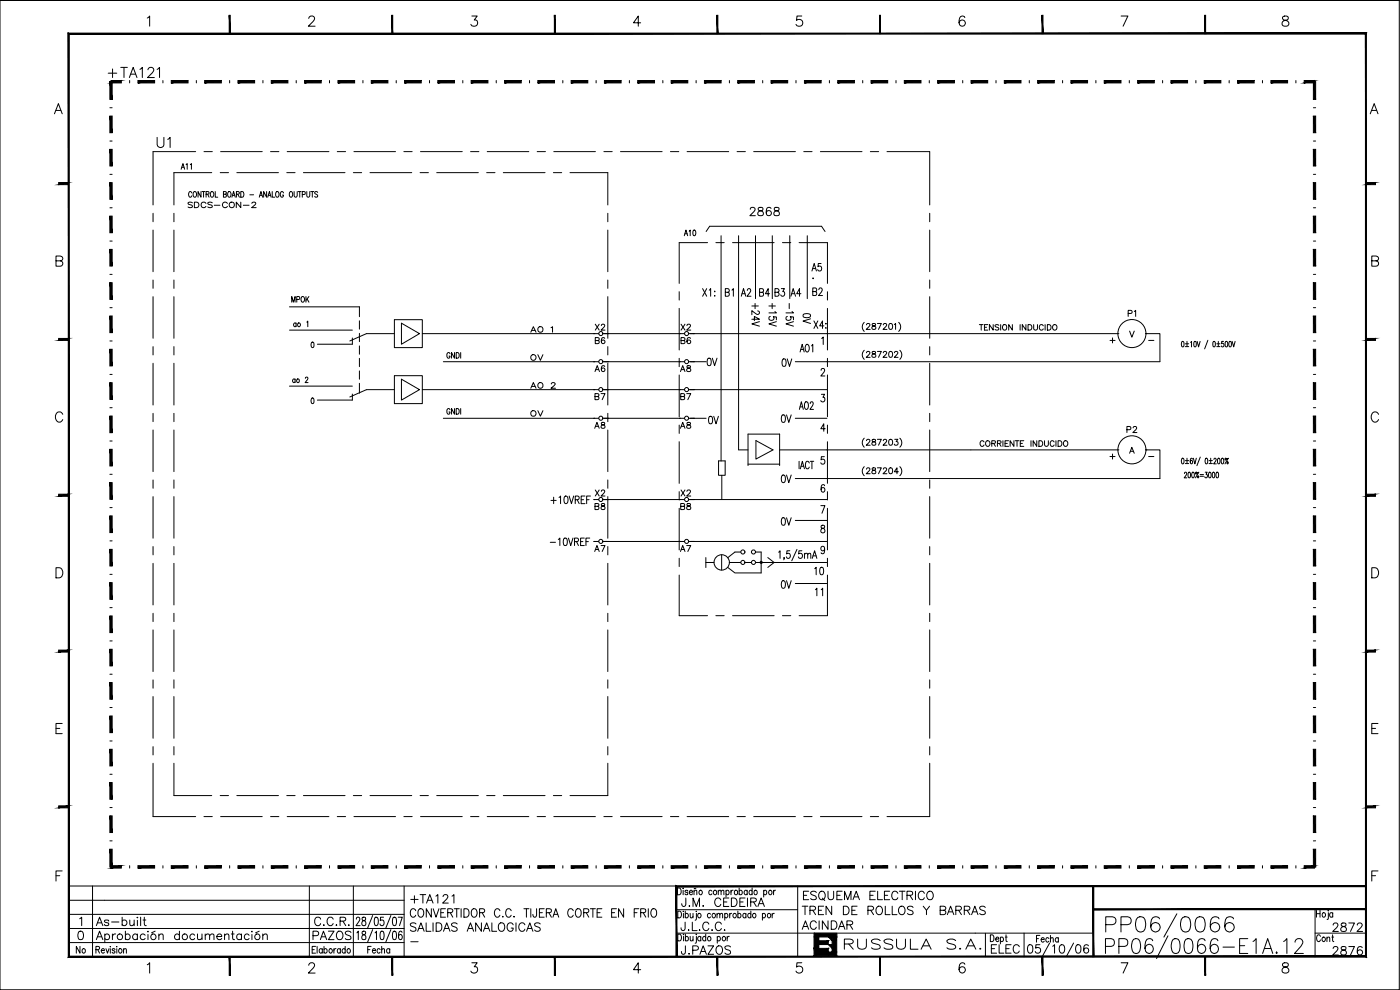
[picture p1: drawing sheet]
<svg xmlns="http://www.w3.org/2000/svg" width="420mm" height="297mm" viewBox="0 0 420 297" stroke-linecap="round" stroke-linejoin="round" font-family="sans-serif">
<!-- layer: 2 -->
<g fill="#000" stroke="#000" stroke-width=".3">
<path d="M248.6 283.4h1.1v1.2zM248.6 281.1h1.1v1.2z"/>
<path d="M33 34.8v5h.7zM33 34.8h.7v5z"/>
<path d="M33 24.5v5.3h.7zM33 24.5h.7v5.3z"/>
<path d="M51.4 24.2v.7l5-.7zM51.4 24.9l5-.7v.7z"/>
<path d="M61.4 24.2v.7l5-.7zM61.4 24.9l5-.7v.7z"/>
<path d="M71.4 24.2v.7l5-.7zM71.4 24.9l5-.7v.7z"/>
<path d="M81.4 24.2v.7l5-.7zM81.4 24.9l5-.7v.7z"/>
<path d="M91.4 24.2v.7l5-.7zM91.4 24.9l5-.7v.7z"/>
<path d="M101.4 24.2v.7l5-.7zM101.4 24.9l5-.7v.7z"/>
<path d="M111.4 24.2v.7l5-.7zM111.4 24.9l5-.7v.7z"/>
<path d="M121.4 24.2v.7l5-.7zM121.4 24.9l5-.7v.7z"/>
<path d="M131.4 24.2v.7l5-.7zM131.4 24.9l5-.7v.7z"/>
<path d="M141.4 24.2v.7l5-.7zM141.4 24.9l5-.7v.7z"/>
<path d="M151.4 24.2v.7l5-.7zM151.4 24.9l5-.7v.7z"/>
<path d="M161.4 24.2v.7l5-.7zM161.4 24.9l5-.7v.7z"/>
<path d="M171.4 24.2v.7l5-.7zM171.4 24.9l5-.7v.7z"/>
<path d="M181.4 24.2v.7l5-.7zM181.4 24.9l5-.7v.7z"/>
<path d="M191.4 24.2v.7l5-.7zM191.4 24.9l5-.7v.7z"/>
<path d="M201.4 24.2v.7l5-.7zM201.4 24.9l5-.7v.7z"/>
<path d="M211.4 24.2v.7l5-.7zM211.4 24.9l5-.7v.7z"/>
<path d="M221.4 24.2v.7l5-.7zM221.4 24.9l5-.7v.7z"/>
<path d="M231.4 24.2v.7l5-.7zM231.4 24.9l5-.7v.7z"/>
<path d="M241.4 24.2v.7l5-.7zM241.4 24.9l5-.7v.7z"/>
<path d="M251.4 24.2v.7l5-.7zM251.4 24.9l5-.7v.7z"/>
<path d="M261.4 24.2v.7l5-.7zM261.4 24.9l5-.7v.7z"/>
<path d="M271.4 24.2v.7l5-.7zM271.4 24.9l5-.7v.7z"/>
<path d="M281.4 24.2v.7l5-.7zM281.4 24.9l5-.7v.7z"/>
<path d="M291.4 24.2v.7l5-.7zM291.4 24.9l5-.7v.7z"/>
<path d="M301.4 24.2v.7l5-.7zM301.4 24.9l5-.7v.7z"/>
<path d="M311.4 24.2v.7l5-.7zM311.4 24.9l5-.7v.7z"/>
<path d="M321.4 24.2v.7l5-.7zM321.4 24.9l5-.7v.7z"/>
<path d="M331.4 24.2v.7l5-.7zM331.4 24.9l5-.7v.7z"/>
<path d="M341.4 24.2v.7l5-.7zM341.4 24.9l5-.7v.7z"/>
<path d="M351.4 24.2v.7l5-.7zM351.4 24.9l5-.7v.7z"/>
<path d="M361.4 24.2v.7l5-.7zM361.4 24.9l5-.7v.7z"/>
<path d="M371.4 24.2v.7l5-.7zM371.4 24.9l5-.7v.7z"/>
<path d="M381.4 24.2v.7l5-.7zM381.4 24.9l5-.7v.7z"/>
<path d="M391.4 24.2v.7l3.1-.7zM391.4 24.9l3.1-.7v.7z"/>
<path d="M394.2 24.5l.6 5.3v-5.3zM394.2 24.5l.6 5.3h-.6z"/>
<path d="M394.2 34.8l.6 5v-5zM394.2 34.8l.6 5h-.6z"/>
<path d="M33 54.8v5h.7zM33 54.8h.7v5z"/>
<path d="M33 44.8v5h.7zM33 44.8h.7v5z"/>
<path d="M394.2 44.8l.6 5v-5zM394.2 44.8l.6 5h-.6z"/>
<path d="M394.2 54.8l.6 5v-5zM394.2 54.8l.6 5h-.6z"/>
<path d="M33 74.8v5h.7zM33 74.8h.7v5z"/>
<path d="M33 64.8v5h.7zM33 64.8h.7v5z"/>
<path d="M394.2 64.8l.6 5v-5zM394.2 64.8l.6 5h-.6z"/>
<path d="M394.2 74.8l.6 5v-5zM394.2 74.8l.6 5h-.6z"/>
<path d="M33 94.8v5h.7zM33 94.8h.7v5z"/>
<path d="M33 84.8v5h.7zM33 84.8h.7v5z"/>
<path d="M394.2 84.8l.6 5v-5zM394.2 84.8l.6 5h-.6z"/>
<path d="M394.2 94.8l.6 5v-5zM394.2 94.8l.6 5h-.6z"/>
<path d="M33 114.8v5h.7zM33 114.8h.7v5z"/>
<path d="M33 104.8v5h.7zM33 104.8h.7v5z"/>
<path d="M394.2 104.8l.6 5v-5zM394.2 104.8l.6 5h-.6z"/>
<path d="M394.2 114.8l.6 5v-5zM394.2 114.8l.6 5h-.6z"/>
<path d="M33 134.8v5h.7zM33 134.8h.7v5z"/>
<path d="M33 124.8v5h.7zM33 124.8h.7v5z"/>
<path d="M394.2 124.8l.6 5v-5zM394.2 124.8l.6 5h-.6z"/>
<path d="M394.2 134.8l.6 5v-5zM394.2 134.8l.6 5h-.6z"/>
<path d="M33 154.8v5h.7zM33 154.8h.7v5z"/>
<path d="M33 144.8v5h.7zM33 144.8h.7v5z"/>
<path d="M394.2 144.8l.6 5v-5zM394.2 144.8l.6 5h-.6z"/>
<path d="M394.2 154.8l.6 5v-5zM394.2 154.8l.6 5h-.6z"/>
<path d="M33 174.8v5h.7zM33 174.8h.7v5z"/>
<path d="M33 164.8v5h.7zM33 164.8h.7v5z"/>
<path d="M394.2 164.8l.6 5v-5zM394.2 164.8l.6 5h-.6z"/>
<path d="M394.2 174.8l.6 5v-5zM394.2 174.8l.6 5h-.6z"/>
<path d="M33 194.8v5h.7zM33 194.8h.7v5z"/>
<path d="M33 184.8v5h.7zM33 184.8h.7v5z"/>
<path d="M394.2 184.8l.6 5v-5zM394.2 184.8l.6 5h-.6z"/>
<path d="M394.2 194.8l.6 5v-5zM394.2 194.8l.6 5h-.6z"/>
<path d="M33 214.8v5h.7zM33 214.8h.7v5z"/>
<path d="M33 204.8v5h.7zM33 204.8h.7v5z"/>
<path d="M394.2 204.8l.6 5v-5zM394.2 204.8l.6 5h-.6z"/>
<path d="M394.2 214.8l.6 5v-5zM394.2 214.8l.6 5h-.6z"/>
<path d="M33 234.8v5h.7zM33 234.8h.7v5z"/>
<path d="M33 224.8v5h.7zM33 224.8h.7v5z"/>
<path d="M394.2 224.8l.6 5v-5zM394.2 224.8l.6 5h-.6z"/>
<path d="M394.2 234.8l.6 5v-5zM394.2 234.8l.6 5h-.6z"/>
<path d="M33 244.8v5h.7zM33 244.8h.7v5z"/>
<path d="M394.2 244.8l.6 5v-5zM394.2 244.8l.6 5h-.6z"/>
<path d="M394.2 254.8l.6 5.3v-5.3zM394.2 254.8l.6 5.3h-.6z"/>
<path d="M33 254.8v5.3h.7zM33 254.8h.7v5.3z"/>
<path d="M33.3 260.5h3.1v-.8zM33.3 259.7h3.1l-3.1 .8z"/>
<path d="M41.4 260.5h5v-.8zM41.4 259.7h5l-5 .8z"/>
<path d="M51.4 260.5h5v-.8zM51.4 259.7h5l-5 .8z"/>
<path d="M61.4 260.5h5v-.8zM61.4 259.7h5l-5 .8z"/>
<path d="M71.4 260.5h5v-.8zM71.4 259.7h5l-5 .8z"/>
<path d="M81.4 260.5h5v-.8zM81.4 259.7h5l-5 .8z"/>
<path d="M91.4 260.5h5v-.8zM91.4 259.7h5l-5 .8z"/>
<path d="M101.4 260.5h5v-.8zM101.4 259.7h5l-5 .8z"/>
<path d="M111.4 260.5h5v-.8zM111.4 259.7h5l-5 .8z"/>
<path d="M121.4 260.5h5v-.8zM121.4 259.7h5l-5 .8z"/>
<path d="M131.4 260.5h5v-.8zM131.4 259.7h5l-5 .8z"/>
<path d="M141.4 260.5h5v-.8zM141.4 259.7h5l-5 .8z"/>
<path d="M151.4 260.5h5v-.8zM151.4 259.7h5l-5 .8z"/>
<path d="M161.4 260.5h5v-.8zM161.4 259.7h5l-5 .8z"/>
<path d="M171.4 260.5h5v-.8zM171.4 259.7h5l-5 .8z"/>
<path d="M181.4 260.5h5v-.8zM181.4 259.7h5l-5 .8z"/>
<path d="M191.4 260.5h5v-.8zM191.4 259.7h5l-5 .8z"/>
<path d="M201.4 260.5h5v-.8zM201.4 259.7h5l-5 .8z"/>
<path d="M211.4 260.5h5v-.8zM211.4 259.7h5l-5 .8z"/>
<path d="M221.4 260.5h5v-.8zM221.4 259.7h5l-5 .8z"/>
<path d="M231.4 260.5h5v-.8zM231.4 259.7h5l-5 .8z"/>
<path d="M241.4 260.5h5v-.8zM241.4 259.7h5l-5 .8z"/>
<path d="M251.4 260.5h5v-.8zM251.4 259.7h5l-5 .8z"/>
<path d="M261.4 260.5h5v-.8zM261.4 259.7h5l-5 .8z"/>
<path d="M271.4 260.5h5v-.8zM271.4 259.7h5l-5 .8z"/>
<path d="M281.4 260.5h5v-.8zM281.4 259.7h5l-5 .8z"/>
<path d="M291.4 260.5h5v-.8zM291.4 259.7h5l-5 .8z"/>
<path d="M301.4 260.5h5v-.8zM301.4 259.7h5l-5 .8z"/>
<path d="M311.4 260.5h5v-.8zM311.4 259.7h5l-5 .8z"/>
<path d="M321.4 260.5h5v-.8zM321.4 259.7h5l-5 .8z"/>
<path d="M331.4 260.5h5v-.8zM331.4 259.7h5l-5 .8z"/>
<path d="M341.4 260.5h5v-.8zM341.4 259.7h5l-5 .8z"/>
<path d="M351.4 260.5h5v-.8zM351.4 259.7h5l-5 .8z"/>
<path d="M361.4 260.5h5v-.8zM361.4 259.7h5l-5 .8z"/>
<path d="M371.4 260.5h5v-.8zM371.4 259.7h5l-5 .8z"/>
<path d="M381.4 260.5h5v-.8zM381.4 259.7h5l-5 .8z"/>
<path d="M391.4 260.5h3.1v-.8zM391.4 259.7h3.1l-3.1 .8z"/>
<path d="M245.7 281.1l-1.4 3.5h1.4zM244.3 281.1h1.4l-1.4 3.5z"/>
<path d="M245.7 282.3v1.1l2.9-1.1zM245.7 283.4l2.9-1.1v1.1z"/>
<path d="M244.3 286.8l4.3-2.2v2.2zM244.3 284.6v2.2l4.3-2.2z"/>
<path d="M249.7 281.1v4.6l1.4-4.6zM251.1 281.1v4.6h-1.4z"/>
<path d="M248.6 285.7l2.5 1.1v-1.1zM248.6 285.7l2.5 1.1h-2.5z"/>
</g>
<g fill="none" stroke="#000" stroke-width=".3">
<path d="M33 32.3h.7M58.9 24.2v.7M68.9 24.2v.7M78.9 24.2v.7M88.9 24.2v.7M98.9 24.2v.7M108.9 24.2v.7M118.9 24.2v.7M128.9 24.2v.7M138.9 24.2v.7M148.9 24.2v.7M158.9 24.2v.7"/>
<path d="M168.9 24.2v.7M178.9 24.2v.7M188.9 24.2v.7M198.9 24.2v.7M208.9 24.2v.7M218.9 24.2v.7M228.9 24.2v.7M238.9 24.2v.7M248.9 24.2v.7M258.9 24.2v.7M268.9 24.2v.7M278.9 24.2v.7"/>
<path d="M288.9 24.2v.7M298.9 24.2v.7M308.9 24.2v.7M318.9 24.2v.7M328.9 24.2v.7M338.9 24.2v.7M348.9 24.2v.7M358.9 24.2v.7M368.9 24.2v.7M378.9 24.2v.7M388.9 24.2v.7M394.2 32.3h.6"/>
<path d="M394.5 24.2v.7M33 42.3h.7M33 52.3h.7M394.2 42.3h.6M394.2 52.3h.6M33 62.3h.7M33 72.3h.7M212.3 72.8h-8.5v12.2M214.8 72.8h2.5M216.4 70.7v67.6M219.8 72.8h12.5M221.7 70.7v64.3"/>
<path d="M226.7 70.7v18.9M231.8 70.7v18.9M234.8 72.8h2.5M237 70.7v18.9M239.8 72.8h8.5v12.2M242.3 70.7v18.9M394.2 62.3h.6M394.2 72.3h.6M33 82.3h.7M33 92.3h.7M203.8 87.5v2.5M203.8 92.5v12.5"/>
<path d="M248.3 92.5v12.5M259.4 96.7a1.83 1.83 0 0 0 0 2.7M260.1 97.5l.3-.4h.5l.2 .3-.3 .6-.8 .8h1.2M261.8 97.1v.5l.8 .3 .2 .3a.59 .59 0 0 1-.5 .7 .59 .59 0 0 1-.6-.7l1.1-.7-.1-.4zM263.3 97.1h1.2l-.8 1.7M265.1 97.5l.3-.4h.4l.3 .3-.2 .6-.9 .8h1.2M267 97.1h.2a.92 .92 0 0 1 .7 .8 .92 .92 0 0 1-.7 .9 1.14 1.14 0 0 1-.2-1.7zM268.4 97.4l.4-.3v1.7M269.7 96.7a1.83 1.83 0 0 1 0 2.7M394.2 82.3h.6M394.2 92.3h.6M33 102.3h.7"/>
<path d="M33 112.3h.7M181.4 108.5h22.5M181.4 116.9h22.5M181.4 100.1h22.5M203.8 112.5v12.5M248.2 100.1h87.3M248.3 107.5v2.5M248.3 112.5v12.5M259.4 105.1a1.83 1.83 0 0 0 0 2.7M260.1 105.9l.3-.5h.3l.4 .4-.3 .6-.8 .8h1.2M261.8 105.5v.5l.8 .3 .2 .3a.59 .59 0 0 1-.5 .6 .59 .59 0 0 1-.6-.6l1.1-.7-.1-.4zM263.3 105.4h1.2l-.8 1.8"/>
<path d="M265.1 105.9l.3-.5h.4l.3 .4-.2 .6-.9 .8h1.2M267 105.5l.2-.1a.92 .92 0 0 1 .7 .9 .92 .92 0 0 1-.7 .9 1.14 1.14 0 0 1-.2-1.7zM268.4 105.9l.4-.5h.3l.4 .4-1.1 1.4h1.1M270 105.1a1.83 1.83 0 0 1 0 2.7M343.9 100.1h4.2v8.4h-99.9M354.7 102.5l.2-.1a.96 .96 0 0 1 0 1.7l-.4-.7zM355.7 103.2h1M355.7 104h1M356.2 102.4v1.5M357.3 102.7l.3-.3v1.7M358.4 102.5l.2-.1a1.01 1.01 0 0 1 0 1.7l-.3-.3zM359.3 102.4l.4 1.7 .5-1.7"/>
<path d="M362.5 102.1l-1 2.6M364.2 102.5l.1-.1a1.01 1.01 0 0 1 0 1.7l-.3-.3zM365.2 103.2h.9M365.2 104h.9M365.6 102.4v1.5M367.2 102.4h-.6v.8a.48 .48 0 0 1 .7 .4 .48 .48 0 0 1-.7 .4v-.2M367.8 102.5l.2-.1a.96 .96 0 0 1 0 1.7l-.3-.3zM368.9 102.5l.2-.1a.96 .96 0 0 1 0 1.7l-.3-.7zM369.8 102.4l.4 1.7 .5-1.7M394.2 102.3h.6M394.2 112.3h.6M33 122.3h.7"/>
<path d="M33 132.3h.7M181.4 125.5h22.5M203.8 132.5v12.5M248.2 135h87.3M248.3 127.5v2.5M248.3 132.5v12.5M259.4 131.5a1.83 1.83 0 0 0 0 2.7M260.1 132.2l.3-.4 .5 .1 .2 .3-.3 .5-.8 .9h1.2M261.8 131.9v.5l.8 .3 .2 .3a.59 .59 0 0 1-.5 .6 .59 .59 0 0 1-.6-.6l1.1-.8-.1-.3zM263.3 131.8h1.2l-.8 1.8M265.1 132.2l.3-.4h.4l.3 .4-.2 .5-.9 .9h1.2M267 131.9l.2-.1a.92 .92 0 0 1 .7 .9 .92 .92 0 0 1-.7 .9 1.14 1.14 0 0 1-.2-1.7z"/>
<path d="M268.5 131.8h1l-.6 .7a.58 .58 0 0 1 .5 .9 .58 .58 0 0 1-1-.1M270 131.5a1.83 1.83 0 0 1 0 2.7M295.3 132.6a.61 .61 0 0 0-.7-.4 .61 .61 0 0 0-.5 .7v.4a.61 .61 0 0 0 .5 .6 .61 .61 0 0 0 .7-.4M296.1 132.3a.79 .79 0 0 1 1 .8 .79 .79 0 0 1-1 .7l-.3-.5zM297.6 133h1l.1-.6-1.1-.2v1.7M298.2 133l.5 .9M299.3 133h1l.1-.6-1.1-.2v1.7M299.9 133l.5 .9M301 132.2v1.7M301.6 133h.7M302.7 132.2h-1.1v1.7h1.1M304.3 132.2v1.7l-1.2-1.7v1.7"/>
<path d="M304.7 132.2h1.1M305.2 132.2v1.7M306.2 133h.6M307.3 132.2h-1.1v1.7h1.1M309.4 132.2v1.7M311.1 132.2v1.7l-1.1-1.7v1.7M311.8 132.2h.6a.91 .91 0 0 1 .6 .9 .91 .91 0 0 1-.6 .8h-.6zM313.5 132.2v1.2l.4 .5 .6-.2 .1-1.5M316.4 132.6a.61 .61 0 0 0-.7-.4 .61 .61 0 0 0-.5 .7v.4a.61 .61 0 0 0 .5 .6 .61 .61 0 0 0 .7-.4M316.9 132.2v1.7M317.5 132.2h.6a.91 .91 0 0 1 .6 .9 .91 .91 0 0 1-.6 .8h-.6zM319.3 132.5l.2-.2a.79 .79 0 0 1 1 .8 .79 .79 0 0 1-1 .7l-.3-.5z"/>
<path d="M343.9 135h4.2v8.6h-99.9M354.7 137.6l.2-.1a.99 .99 0 0 1 0 1.7l-.4-.7zM355.7 138.2h1M355.7 139.1h1M356.2 137.5v1.4M357.9 137.7l-.3-.2a1.08 1.08 0 0 0 0 1.7 .5 .5 0 0 0 .3-.6 .5 .5 0 0 0-.5-.4l-.2 .4M358.1 137.5l.5 1.7 .4-1.7M360.2 137.1l-1 2.6M361.8 137.6l.2-.1a.99 .99 0 0 1 0 1.7l-.3-.7zM362.8 138.2h1.1M362.8 139.1h1.1M363.3 137.5v1.4"/>
<path d="M364.3 137.9l.1-.2a.36 .36 0 0 1 .5-.1 .36 .36 0 0 1 0 .5l-.7 1.1h.8M365.5 137.6l.2-.1a1.05 1.05 0 0 1 0 1.7l-.3-.7zM366.6 137.6l.2-.1a.99 .99 0 0 1 0 1.7l-.3-.7zM367.9 137.5l.1 .3-.3 .2 .1-.5 .4 .2 .4-.2-1 1.7M394.2 122.3h.6M394.2 132.3h.6M33 142.3h.7M33 152.3h.7M181.4 149.9h22.5M203.8 152.5v12.5M248.3 147.5v2.5M248.3 152.5v12.5"/>
<path d="M259.4 140a1.83 1.83 0 0 0 0 2.7M260.1 140.8l.3-.4h.3l.4 .3-.3 .6-.8 .8h1.2M261.8 140.4v.6l.8 .2 .2 .3a.59 .59 0 0 1-.5 .7 .59 .59 0 0 1-.6-.7l1.1-.7-.1-.4zM263.3 140.4h1.2l-.8 1.7M265.1 140.8l.3-.4h.4l.3 .3-.2 .6-.9 .8h1.2M267 140.4h.2a.92 .92 0 0 1 .7 .9 .92 .92 0 0 1-.7 .8 1.14 1.14 0 0 1-.2-1.7zM269.6 141.5h-1.2l.8-1.1v1.7M270 140a1.83 1.83 0 0 1 0 2.7M355.5 142.1v-.3a.36 .36 0 0 1 .5 0 .36 .36 0 0 1 .1 .5l-.7 1.1h.8M356.7 141.8l.2-.1a1.05 1.05 0 0 1 0 1.7l-.4-.8zM357.8 141.8l.2-.1a.99 .99 0 0 1 0 1.7l-.4-.8zM359 141.7l.1 .5h-.2v-.5l.4 .1 .5-.1-1 1.7"/>
<path d="M359.5 142.9h.3l-.2 .5-.2-.2zM360.2 142.4h1M360.2 142.9h1M361.7 141.7h.6l-.4 .6a.49 .49 0 0 1 .5 .7 .49 .49 0 0 1-.8 .2v-.2M362.8 141.8l.2-.1a.99 .99 0 0 1 0 1.7l-.3-.8zM364 141.8l.2-.1a1.05 1.05 0 0 1 0 1.7l-.4-.8zM365.1 141.8l.2-.1a.99 .99 0 0 1 0 1.7l-.4-.8zM394.2 142.3h.6M394.2 152.3h.6M33 162.3h.7M33 172.3h.7M181.4 162.5h22.5"/>
<path d="M203.8 172.5v12.2h8.5M203.8 167.5v2.5M248.3 172.5v12.2h-8.5M394.2 162.3h.6M394.2 172.3h.6M33 182.3h.7M33 192.3h.7M214.8 184.7h2.5M219.8 184.7h12.5M234.8 184.7h2.5M394.2 182.3h.6M394.2 192.3h.6"/>
<path d="M33 202.3h.7M33 212.3h.7M394.2 202.3h.6M394.2 212.3h.6M33 222.3h.7M33 232.3h.7M394.2 222.3h.6M394.2 232.3h.6M33 242.3h.7M33 252.3h.7M33.3 259.7v.8M38.9 259.7v.8"/>
<path d="M48.9 259.7v.8M58.9 259.7v.8M68.9 259.7v.8M78.9 259.7v.8M88.9 259.7v.8M98.9 259.7v.8M108.9 259.7v.8M118.9 259.7v.8M128.9 259.7v.8M138.9 259.7v.8M148.9 259.7v.8M158.9 259.7v.8"/>
<path d="M168.9 259.7v.8M178.9 259.7v.8M188.9 259.7v.8M198.9 259.7v.8M208.9 259.7v.8M218.9 259.7v.8M228.9 259.7v.8M238.9 259.7v.8M248.9 259.7v.8M258.9 259.7v.8M268.9 259.7v.8M278.9 259.7v.8"/>
<path d="M288.9 259.7v.8M298.9 259.7v.8M308.9 259.7v.8M318.9 259.7v.8M328.9 259.7v.8M338.9 259.7v.8M348.9 259.7v.8M358.9 259.7v.8M368.9 259.7v.8M378.9 259.7v.8M388.9 259.7v.8M394.2 242.3h.6"/>
<path d="M394.2 252.3h.6M394.2 260.1h.6M245.7 281.1v1.2M245.7 283.4v1.2"/>
<circle cx="339.7" cy="100.1" r="4.2"/>
<circle cx="339.7" cy="135" r="4.2"/>
<circle cx="368.4" cy="138.9" r=".27"/>
</g>
<!-- layer: 25PK -->
<g fill="none" stroke="#000" stroke-width=".3">
<path d="M58.7 45.5h-12.8v16M61.2 45.5h2.5M63.5 51.8h-11.3v9.7M66.1 51.8h2.5M66.2 45.5h12.5M71.1 51.8h12.5M81.2 45.5h2.5M86.1 51.8h2.5M86.2 45.5h12.5M91.1 51.8h12.4M101.2 45.5h2.5M106 51.8h2.5"/>
<path d="M106.2 45.5h12.5M111 51.8h12.6M121.2 45.5h2.5M126.1 51.8h2.5M126.2 45.5h12.5M131.1 51.8h12.5M141.2 45.5h2.5M146 51.8h2.5M146.2 45.5h12.5M151 51.8h12.6M161.2 45.5h2.5M166.1 51.8h2.5"/>
<path d="M166.2 45.5h12.5M171.1 51.8h11.3v9.7M181.2 45.5h2.5M186.2 45.5h12.5M201.2 45.5h2.5M206.2 45.5h12.5M221.2 45.5h2.5M226.2 45.5h12.5M241.2 45.5h2.5M246.2 45.5h12.5M261.2 45.5h2.5M266.2 45.5h12.8v16"/>
<path d="M45.9 64v2.5M45.9 69v12.5M52.2 64v2.5M52.2 69v12.5M182.4 64v2.5M182.4 69v12.5M279 64v2.5M279 69v12.5M45.9 84v2.5M45.9 89v12.5M52.2 84v2.5M52.2 89v12.5"/>
<path d="M182.4 84v2.5M182.4 89v12.5M279 84v2.5M279 89v12.5M45.9 104v2.5M45.9 109v12.5M52.2 104v2.5M52.2 109v12.5M182.4 104v2.5M182.4 109v12.5M279 104v2.5M279 109v12.5"/>
<path d="M45.9 124v2.5M45.9 129v12.5M52.2 124v2.5M52.2 129v12.5M182.4 124v2.5M182.4 129v12.5M279 124v2.5M279 129v12.5M45.9 144v2.5M45.9 149v12.5M52.2 144v2.5M52.2 149v12.5"/>
<path d="M182.4 144v2.5M182.4 149v12.5M279 144v2.5M279 149v12.5M45.9 164v2.5M45.9 169v12.5M52.2 164v2.5M52.2 169v12.5M182.4 169v12.5M279 164v2.5M279 169v12.5M45.9 184v2.5"/>
<path d="M45.9 189v12.5M52.2 184v2.5M52.2 189v12.5M182.4 184v2.5M182.4 189v12.5M279 184v2.5M279 189v12.5M45.9 204v2.5M45.9 209v12.5M52.2 204v2.5M52.2 209v12.5M182.4 204v2.5"/>
<path d="M182.4 209v12.5M279 204v2.5M279 209v12.5M45.9 229v16h12.8M45.9 224v2.5M52.2 224v2.5M52.2 229v9.7h11.3M66.1 238.7h2.5M71.1 238.7h12.5M86.1 238.7h2.5M91.1 238.7h12.4M106 238.7h2.5"/>
<path d="M111 238.7h12.6M126.1 238.7h2.5M131.1 238.7h12.5M146 238.7h2.5M151 238.7h12.6M166.1 238.7h2.5M182.4 224v2.5M182.4 229v9.7h-11.3M279 229v16h-12.8M279 224v2.5M61.2 245h2.5M66.2 245h12.5"/>
<path d="M81.2 245h2.5M86.2 245h12.5M101.2 245h2.5M106.2 245h12.5M121.2 245h2.5M126.2 245h12.5M141.2 245h2.5M146.2 245h12.5M161.2 245h2.5M166.2 245h12.5M181.2 245h2.5M186.2 245h12.5"/>
<path d="M201.2 245h2.5M206.2 245h12.5M221.2 245h2.5M226.2 245h12.5M241.2 245h2.5M246.2 245h12.5M261.2 245h2.5"/>
</g>
<!-- layer: 25 -->
<g fill="none" stroke="#000" stroke-width=".3">
<path d="M57.6 57.9a.5 .5 0 0 0-.6-.4 .5 .5 0 0 0-.4 .6v.4a.5 .5 0 0 0 .4 .7 .5 .5 0 0 0 .6-.5M58.2 57.6l.1-.1a.87 .87 0 0 1 .7 .8 .87 .87 0 0 1-.7 .9 1.13 1.13 0 0 1-.1-1.6zM60.3 57.5v1.7l-.9-1.7v1.7M60.6 57.5h1M61.1 57.5v1.7M61.8 58.3l.8-.1 .1-.6-.9-.1v1.7M63.4 57.6l.1-.1a.81 .81 0 0 1 .7 .8 .81 .81 0 0 1-.8 .8l-.3-.6zM64.6 57.5v1.7h.8M67.1 58.3l.7-.1v-.6l-.7-.1v1.7l.7-.1 .1-.5-.3-.3M68.6 57.6l.1-.1a.87 .87 0 0 1 .7 .8 .87 .87 0 0 1-.7 .9 1.13 1.13 0 0 1-.1-1.6zM69.6 59.2l.5-1.7 .5 1.7M71 58.3l.7-.1v-.6l-.7-.1v1.7"/>
<path d="M72.3 57.5a.85 .85 0 0 1 .9 .8 .85 .85 0 0 1-.9 .9zM77.8 59.2l.5-1.7 .5 1.7M80 57.5v1.7l-.9-1.7v1.7M80.3 59.2l.6-1.7 .5 1.7M80.6 58.6h.6M81.7 57.5v1.7h.8M83 57.6l.1-.1a.87 .87 0 0 1 .7 .8 .87 .87 0 0 1-.7 .9 1.13 1.13 0 0 1-.1-1.6zM85.1 57.9a.5 .5 0 0 0-.6-.4 .5 .5 0 0 0-.4 .6v.4a.51 .51 0 0 0 .5 .7 .51 .51 0 0 0 .5-.7h-.3M87.1 57.6l.1-.1a.87 .87 0 0 1 .7 .8 .87 .87 0 0 1-.7 .9 1.13 1.13 0 0 1-.1-1.6zM88.3 57.5v1.2l.4 .5 .5-.5v-1.2M89.5 57.5h.9M90 57.5v1.7"/>
<path d="M90.7 58.4l.8-.1 .1-.7-.9-.1v1.7M92.1 57.5v1.4l.4 .3 .5-.5v-1.2M93.3 57.5h.9M93.7 57.5v1.7M95.3 57.7l-.3-.2-.4 .1-.1 .4 .7 .4 .1 .5-.3 .3-.6-.3M211.9 69.5l1.1-1.6h33.5l1.1 1.6M88.9 97.1l-.2-.1a.51 .51 0 0 0-.6 .5 .51 .51 0 0 0 .6 .4l.2-.1M88.9 96.9v1.1M92.1 96.6l.3-.3v1.7M247.3 97.8h-1.3l.8-1.5v2.2M247.9 97v.3zM247.9 98.3v.2z"/>
<path d="M93.6 102.7l.1-.1a.92 .92 0 0 1 .5 .9 .92 .92 0 0 1-.5 .8l-.4-.7zM93.6 119.5l.1-.1a.95 .95 0 0 1 0 1.7l-.4-.7zM135 106.2a.48 .48 0 0 0-.6-.4 .48 .48 0 0 0-.3 .6v.4a.49 .49 0 0 0 .5 .7 .49 .49 0 0 0 .4-.7h-.3M136.4 105.8v1.7l-.9-1.7v1.7M136.9 105.8a.85 .85 0 0 1 .9 .8 .85 .85 0 0 1-.9 .9zM138.3 105.8v1.7M207.2 116.9h41M207.2 108.5h4.7M207.2 100.1h41M238.7 108.5h9.5M240.1 105.6l.6-2.3 .6 2.3M240.4 104.8h.7"/>
<path d="M241.9 103.4l.2-.1a1.22 1.22 0 0 1 .8 1.2 1.22 1.22 0 0 1-.8 1.1 1.63 1.63 0 0 1-.2-2.2zM243.5 103.8l.4-.5v2.3M246.4 111.1l.4-.5h.5l.2 .4-.3 .7-.9 1.1h1.3M246.5 118.3h1l-.5 .9a.67 .67 0 0 1 .5 1 .67 .67 0 0 1-1.2 0M246.6 101.5l.5-.4v2.3M135 123a.48 .48 0 0 0-.6-.4 .48 .48 0 0 0-.3 .6v.4a.5 .5 0 0 0 .5 .7 .5 .5 0 0 0 .4-.7h-.3M136.4 122.6v1.7l-.9-1.7v1.7M136.9 122.6a.85 .85 0 0 1 .9 .8 .85 .85 0 0 1-.9 .9zM138.3 122.6v1.7M207.2 125.5h4.7M215.6 138.3h2v4.3h-2zM221.7 135h2.8"/>
<path d="M224.5 139.7v-9.5h9.5v9.5M224.5 139.3h9.5M226.9 132.2l5.1 2.8-5.1 2.7zM234 135h14.2M238.7 125.5h9.5M239.8 138.4v2.3M240.4 139.9h.8M242.9 138.9l-.4-.5a1.27 1.27 0 0 0-.5 2.2l.5 .1 .4-.5M243.2 138.4h1M243.7 138.4v2.3M247.4 137h-.9l-.1 1a.68 .68 0 0 1 1 0 .68 .68 0 0 1-.1 1 .68 .68 0 0 1-1-.2M247.6 128.6h-1.3l.9-1.4v2.2"/>
<path d="M165.4 150.1h1.5M166.2 149.2v1.9M167.8 149.3l.4-.5v2.3M169.5 149l.3-.2a1.26 1.26 0 0 1 .7 1.2 1.26 1.26 0 0 1-.7 1.1 1.7 1.7 0 0 1-.3-2.1zM170.8 148.8l.7 2.3 .7-2.3M172.6 149.9l1.1-.1v-.8l-1.1-.2v2.3M173.2 149.9l.6 1.2M174.4 149.9h.7M175.6 148.8h-1.2v2.3h1.2M207.2 149.9h41M216.6 142.6v7.3M238.7 156.2h9.5"/>
<path d="M238.7 143.6h9.5M240.2 140.7l.6-2.3 .6 2.3M246.3 151.7h1.3l-.9 2.3M246.5 157.7v.7a.84 .84 0 0 1 1 .5 .84 .84 0 0 1-.4 1 .74 .74 0 0 1-.8-.8 .74 .74 0 0 1 .9-.7l.3-.5a.6 .6 0 0 0-1-.2zM247.5 145.7l-.5-.3a1.33 1.33 0 0 0 .1 2.3 .64 .64 0 0 0 .6-.6 .64 .64 0 0 0-.6-.7 .64 .64 0 0 0-.7 .5M207.2 162.5h41M211.8 168.8h2.5M211.8 167.3v3M216.6 166.5v4.6M218.9 168.8h3.4M222.3 165.6h-1.7l-2.2 1.8M223.6 168.8h1.9"/>
<path d="M226.7 165.6h1.7v6.3h-7.8l-2.2-1.7M226.7 168.8h21.5M230.4 167.3l1.9 1.5-1.9 1.5M233.7 165.7l.4-.4v2.2M235.4 167.4h-.2h.2l-.2 .6M237 165.3h-.8l-.1 .9a.68 .68 0 0 1 .9 .1 .68 .68 0 0 1 0 .9 .68 .68 0 0 1-.9 .1l-.1-.2M238.7 175.1h9.5M239.2 164.8l-1.6 3.5M240.7 165.3h-.9l-.1 .9a.7 .7 0 0 1 1 .1 .7 .7 0 0 1 0 .9 .7 .7 0 0 1-1 .1l-.1-.2M241.4 166.4l.5-.4 .4 .1 .1 1.4M241.4 166v1.5M242.4 166.4l.4-.4 .4 .1 .1 1.4"/>
<path d="M243.8 167.5l.7-2.2 .7 2.2M244 166.8h.9M247.5 164.7a.59 .59 0 0 1-.7 .6 .59 .59 0 0 1-.5-.8l.3-.5 .3-.1a1.34 1.34 0 0 1 .1 2.2l-.6-.3"/>
<circle cx="89.7" cy="97.4" r=".52"/>
<circle cx="216.6" cy="168.7" r="2.31"/>
<circle cx="222.9" cy="168.7" r=".61"/>
<circle cx="222.9" cy="165.6" r=".61"/>
<circle cx="226.1" cy="165.6" r=".61"/>
<circle cx="226.1" cy="168.7" r=".61"/>
</g>
<!-- layer: 35 -->
<g fill="none" stroke="#000" stroke-width=".3">
<path d="M86.9 99h18.8M86.9 92.1h21M118.4 95.9h8.3v8.4h-8.3zM120.5 97l5.4 3.1-5.4 3.2zM86.9 115.9h18.8M105.7 118.2v1.8h-10.5M105.7 101.4v1.9h-10.5M118.4 112.7h8.3v8.4h-8.3zM118.4 100.1h-8.4l-5 2.2M118.4 116.9h-8.4l-5 2.2M120.5 113.8l5.4 3.1-5.4 3.1zM126.7 100.1h51.5"/>
<path d="M126.7 116.9h51.5M133.1 108.5h45.1M133.1 125.5h45.1"/>
<circle cx="228.5" cy="168.7" r=".32"/>
</g>
<!-- layer: 25KT -->
<path d="M107.9 92.1v2.9M107.9 96.3v2.4M107.9 100v2.5M107.9 103.8v2.5M107.9 107.5v2.5M107.9 111.3v2.5M107.9 115v3" fill="none" stroke="#000" stroke-width=".3"/>
<!-- layer: 1 -->
<g fill="none" stroke="#000" stroke-width=".3">
<path d="M44.2 5.4l.7-.6v3.1M92.7 5.5l.6-.7h.6l.4 .3a.99 .99 0 0 1-.3 1.3l-1.5 1.5h2.1M141.6 4.8h1.6l-.9 1.2a.96 .96 0 0 1 1.1 1.1 .96 .96 0 0 1-1.3 .8l-.5-.2-.3-.4M192.3 6.8h-2.2l1.5-2v3.1M240.6 4.8h-1.4l-.1 1.3a1.08 1.08 0 0 1 1.6 0 1.08 1.08 0 0 1-.3 1.6 1.08 1.08 0 0 1-1.5-.4M289.6 5.3a.81 .81 0 0 0-1.3-.3 1.77 1.77 0 0 0 .4 2.9 .94 .94 0 0 0 1-.9 .94 .94 0 0 0-.9-1 .94 .94 0 0 0-1 .8M336.5 4.8h2l-1.4 3.1M385.1 5a.61 .61 0 0 0 .2 1 1.1 1.1 0 0 1 1.3 .4 1.1 1.1 0 0 1-.1 1.3 1.27 1.27 0 0 1-1.7-.4 1.15 1.15 0 0 1 1.4-1.3 .64 .64 0 0 0 .3-1l-.4-.2zM16.3 34.1l1.2-3 1.2 3M16.8 33.1h1.4M411.2 34.1l1.2-3 1.2 3M411.7 33.1h1.4"/>
<path d="M16.8 78.3l1.7-.2a.68 .68 0 0 0 0-1.1l-1.7-.2v3.1h1.3a.81 .81 0 0 0 .8-.8 .81 .81 0 0 0-.8-.8M411.7 78.3l1.7-.2a.68 .68 0 0 0 0-1.1l-1.7-.2v3.1h1.3a.8 .8 0 0 0 .7-.5 .8 .8 0 0 0-.1-.8l-.6-.3M18.8 124.3a1.14 1.14 0 0 0-1.2-.7 1.14 1.14 0 0 0-1 1.1v.8a1.13 1.13 0 0 0 .9 1.2 1.13 1.13 0 0 0 1.3-.8M413.7 124.3a1.14 1.14 0 0 0-1.3-.7 1.14 1.14 0 0 0-.9 1.1v.8a1.13 1.13 0 0 0 .9 1.2 1.13 1.13 0 0 0 1.3-.8M16.8 170.3h1a1.62 1.62 0 0 1 1.1 1.6 1.62 1.62 0 0 1-1.1 1.5h-1zM411.7 170.3h1a1.62 1.62 0 0 1 1.1 1.6 1.62 1.62 0 0 1-1.1 1.5h-1zM16.8 218.6h1.1M18.7 217.1h-1.9v3h1.9M411.7 218.6h1.1M413.6 217.1h-1.9v3h1.9M16.8 262.7h1.1M18.7 261.3h-1.9v3.1"/>
<path d="M20.7 270.1h100.6M20.7 274.3h100.6M20.7 278.6h100.6M20.8 265.8h182.2M27.8 265.8v21.2M92.8 265.8v21.2M106 265.8v21.2M121.3 265.8v21.2M203 273h36.4M203 280h125.1M203.3 266.4a1.02 1.02 0 0 1 1.2 1 1.02 1.02 0 0 1-1.2 1.1zM203.4 273.4a1.02 1.02 0 0 1 1.1 1 1.02 1.02 0 0 1-1.1 1z"/>
<path d="M205 266.4v.2zM205.1 274.1v1.3M205.7 274.3l.1-.2a.6 .6 0 0 1 .8 .6 .6 .6 0 0 1-.8 .6l-.1-.2M205.7 273.4v2M207.1 274.1l.1 1.2 .4 .1 .4-.4M208 274.1v1.3M209 274.1v1.6l-.4 .4M213.2 274.3l-.1-.2a.61 .61 0 0 0-.8 .6 .61 .61 0 0 0 .8 .6l.1-.2M215.2 274.4l.4-.3h.3l.1 1.3M215.2 274.1v1.3M216 274.4l.4-.3h.4l.1 1.3M217.5 274.3l.2-.2a.6 .6 0 0 1 .7 .6 .6 .6 0 0 1-.7 .6l-.2-.2"/>
<path d="M217.5 274.1v2M219 274.1v1.3M221.4 274.3l.2-.2a.6 .6 0 0 1 .8 .6 .6 .6 0 0 1-.8 .6l-.2-.2M221.4 273.4v2M221.8 266.4v2.1M223.9 274.3l-.2-.2a.6 .6 0 0 0-.8 .6 .6 .6 0 0 0 .8 .6l.2-.2M223.9 274.1v1.3M225.3 274.3l-.1-.2a.6 .6 0 0 0-.8 .6 .6 .6 0 0 0 .8 .6l.1-.2M225.3 273.4v2M225.7 266.4v2.1M228.8 274.3l.2-.2a.6 .6 0 0 1 .8 .6 .6 .6 0 0 1-.8 .6l-.2-.2M228.8 274.1v2"/>
<path d="M231.7 274.1v1.3M232.7 267.1l-.3 .1-.2 .5M239.4 265.9v21.1M307.3 280v7M394.7 280h15.3M394.7 272.7v14.3M395.1 273.2v2M395.1 274.1h1.1M396.2 273.2v2M398.7 273.2v.1zM411.7 262.7h1.1M413.6 261.3h-1.9v3.1"/>
<path d="M20.7 282.8h100.6M28.8 284.9l.9-.1 .1-.7-1-.1v2M29.3 284.9l.6 1.1M30.4 285.2h.9l-.1-.4a.59 .59 0 0 0-.8 .5 .59 .59 0 0 0 .8 .6l.1-.2M31.8 284.6l.5 1.4 .4-1.4M33.1 284v.1zM33.1 284.6v1.4M34.5 284.9l-.3-.3-.5 .1v.4l.7 .3 .1 .3-.3 .3-.5-.3M35.1 284v.1zM35.1 284.6v1.4M37.1 285l.4-.4 .3 .1 .1 1.3M37.1 284.6v1.4"/>
<path d="M44.2 289.5l.7-.6v3.1M92.7 289.6l.1-.4 .5-.3h.6l.4 .3a.99 .99 0 0 1-.3 1.3l-1.5 1.5h2.1M94.7 284h-1v2h1M95.2 284v2M96.7 284.9a.63 .63 0 0 0-1 .3 .63 .63 0 0 0 .7 .8l.3-.3M96.7 284.6v1.4M97.2 284.9a.63 .63 0 0 1 1.1 .3 .63 .63 0 0 1-.7 .8l-.4-.3M97.2 284v2M100.2 284.6v1.4M102.2 284.9a.58 .58 0 0 0-.9-.1 .58 .58 0 0 0 0 .9l.3 .3 .6-.3M102.2 284.6v1.4M103.6 284.9a.57 .57 0 0 0-.9-.1 .57 .57 0 0 0 0 .9l.4 .3 .5-.3"/>
<path d="M103.6 284v2M110.4 284.9h.6M111.4 284h-1v2M111.8 285.2h.9a.48 .48 0 0 0-.5-.6 .48 .48 0 0 0-.4 .6l.3 .8 .6-.3M114.1 284.9a.58 .58 0 0 0-.9-.1 .58 .58 0 0 0 0 .9l.3 .3 .6-.3M114.6 285l.3-.4 .4 .1 .1 1.3M114.6 284v2M117 284.9a.63 .63 0 0 0-1.1 .3 .63 .63 0 0 0 .7 .8l.4-.3M117 284.6v1.4M141.6 288.9h1.6l-.9 1.2a.98 .98 0 0 1 1.1 1.1 .98 .98 0 0 1-1.3 .8l-.5-.2-.3-.4M192.3 290.9h-2.2l1.5-2v3.1M203.4 280.3a1.02 1.02 0 0 1 1.1 1 1.02 1.02 0 0 1-1.1 1z"/>
<path d="M205.1 280.3v.2zM205.7 280.3v2M209 280.3v.2zM211.8 280.3v2M240.6 288.9h-1.4l-.1 1.3a1.08 1.08 0 0 1 1.6 0 1.08 1.08 0 0 1-.3 1.6 1.08 1.08 0 0 1-1.5-.4M289.6 289.3a.81 .81 0 0 0-1.3-.3 1.74 1.74 0 0 0 .5 3 .95 .95 0 0 0 .9-1 .95 .95 0 0 0-.9-.9 .95 .95 0 0 0-1 .8M297.2 280.5a1.09 1.09 0 0 1 1.1 .7 1.09 1.09 0 0 1-.3 1.2l-.8 .1zM301.9 280.5v1.6l.4 .4M311.1 281.6h.6M312.1 280.7h-1v2M312.5 281.9h.9a.47 .47 0 0 0-.5-.6 .47 .47 0 0 0-.4 .6l.3 .8 .6-.3M314.8 281.6a.58 .58 0 0 0-.9-.1 .58 .58 0 0 0 0 .9l.3 .3 .6-.3"/>
<path d="M315.3 281.7l.3-.4 .4 .1 .1 1.3M315.3 280.7v2M317.6 281.6a.57 .57 0 0 0-.8-.1 .57 .57 0 0 0 0 .9l.3 .3 .5-.3M317.6 281.3v1.4M336.5 288.9h2l-1.4 3.1M385.1 289a.6 .6 0 0 0 .2 1.1 1.1 1.1 0 0 1 1.2 .4 1.1 1.1 0 0 1 0 1.3 1.18 1.18 0 0 1-1.7-.4 1.18 1.18 0 0 1 1.4-1.3 .63 .63 0 0 0 .3-1.1l-.4-.1z"/>
<circle cx="209.9" cy="274.7" r=".62"/>
<circle cx="214.2" cy="274.7" r=".62"/>
<circle cx="220.5" cy="274.7" r=".62"/>
<circle cx="226.4" cy="274.7" r=".62"/>
<circle cx="230.8" cy="274.7" r=".62"/>
<circle cx="36.1" cy="285.2" r=".62"/>
<circle cx="99.2" cy="285.2" r=".62"/>
<circle cx="104.6" cy="285.2" r=".62"/>
</g>
<g fill="#000" stroke="#000" stroke-width=".3">
<path d="M68.8 4.6v5.5h.3zM68.8 4.6h.3v5.5z"/>
<path d="M117.6 4.6v5.5h.3zM117.6 4.6h.3v5.5z"/>
<path d="M166.4 4.6v5.5h.3zM166.4 4.6h.3v5.5z"/>
<path d="M215.1 4.6v5.5h.3zM215.1 4.6h.3v5.5z"/>
<path d="M263.9 4.6v5.5h.3zM263.9 4.6h.3v5.5z"/>
<path d="M312.7 4.6v5.5h.3zM312.7 4.6h.3v5.5z"/>
<path d="M361.5 4.6v5.5h.3zM361.5 4.6h.3v5.5z"/>
<path d="M17.6 54.8v.6l2.9-.6zM17.6 55.4l2.9-.6v.6z"/>
<path d="M410 54.8v.6l2.8-.6zM410 55.4l2.8-.6v.6z"/>
<path d="M17.6 101.5v.6l2.9-.6zM17.6 102.1l2.9-.6v.6z"/>
<path d="M410 101.5v.6l2.8-.6zM410 102.1l2.8-.6v.6z"/>
<path d="M17.6 148.3v.6l2.9-.6zM17.6 148.9l2.9-.6v.6z"/>
<path d="M410 148.3v.6l2.8-.6zM410 148.9l2.8-.6v.6z"/>
<path d="M17.6 195.1v.6l2.9-.6zM17.6 195.7l2.9-.6v.6z"/>
<path d="M410 195.1v.6l2.8-.6zM410 195.7l2.8-.6v.6z"/>
<path d="M17.6 241.8v.6l2.9-.6zM17.6 242.4l2.9-.6v.6z"/>
<path d="M410 241.8v.6l2.8-.6zM410 242.4l2.8-.6v.6z"/>
<path d="M328.1 272.7v.3l81.9-.3zM328.1 273l81.9-.3v.3z"/>
<path d="M328 265.9l.3 21.1v-21.1zM328 265.9l.3 21.1h-.3z"/>
<path d="M203.2 266.1h206.8v-.3zM202.9 265.8h207.1l-206.8 .3zM202.9 265.8l.3 21.2v-20.9zM202.9 265.8l.3 21.2h-.3z"/>
<path d="M20.5 9.9v277.3l.3-.3zM20.5 9.9l.3 .3v276.7zM20.5 9.9l.3 .3 389.3-.3zM20.8 10.2l389.3-.3-.3 .3zM410.1 9.9l-.3 .3 .3 277zM409.8 10.2l.3 277-.3-.3zM20.5 287.2h389.6l-.3-.3zM20.5 287.2l.3-.3h389z"/>
<path d="M68.8 287.1v5.5h.3zM68.8 287.1h.3v5.5z"/>
<path d="M117.6 287.1v5.5h.3zM117.6 287.1h.3v5.5z"/>
<path d="M166.4 287.1v5.5h.3zM166.4 287.1h.3v5.5z"/>
<path d="M215.1 287.1v5.5h.3zM215.1 287.1h.3v5.5z"/>
<path d="M263.9 287.1v5.5h.3zM263.9 287.1h.3v5.5z"/>
<path d="M312.7 287.1v5.5h.3zM312.7 287.1h.3v5.5z"/>
<path d="M361.5 287.1v5.5h.3zM361.5 287.1h.3v5.5z"/>
</g>
<!-- layer: 10 -->
<g fill="none" stroke="#000" stroke-width=".3">
<path d="M23.7 279.5a.82 .82 0 0 1 1.2 .4 1.21 1.21 0 0 1 .1 1.4 1.21 1.21 0 0 1-1.3 .5 2.13 2.13 0 0 1 0-2.3zM23.9 275.7l.6-.5v2.5M37.6 279.4v2.5M53.8 279.4v2.5M69.8 279.4v2.1l.1 .3 .5 .1M75.6 279.4v.2zM77.8 279.4l-1.1 .5M106.9 275.8l.1-.4a.57 .57 0 0 1 .8-.1 .57 .57 0 0 1 .1 .8l-1.1 1.6h1.3M108.8 275.3v.7a.86 .86 0 0 1 1 .7 .86 .86 0 0 1-.7 1 .91 .91 0 0 1-.5-1.1 .91 .91 0 0 1 1-.6 .54 .54 0 0 0-.2-.8zM108.8 279.5v.7a.94 .94 0 0 1 .9 .6 .94 .94 0 0 1-.3 1.1 .79 .79 0 0 1-.9-.8 .79 .79 0 0 1 1-.7l.2-.4-.1-.5zM111.8 274.7l-1.5 3.9M111.8 278.9l-1.5 3.9"/>
<path d="M112.6 275.3l.4-.1a1.71 1.71 0 0 1 0 2.5h-.2a2.13 2.13 0 0 1-.2-2.4zM112.6 279.9l.4-.5v2.5M114.3 279.5l.5-.1a1.82 1.82 0 0 1 0 2.5h-.2a1.47 1.47 0 0 1-.5-2zM115.1 275.2h-.9l-.1 1.1 .1-.2a.79 .79 0 0 1 1.1 .8 .79 .79 0 0 1-1.1 .7l-.2-.4M117.3 274.7l-1.6 3.9M117.3 278.9l-1.6 3.9M118 275.3l.4-.1a1.47 1.47 0 0 1 .5 2l-.2 .4-.4 .1a2.13 2.13 0 0 1-.3-2.4zM118 279.5l.4-.1a2.05 2.05 0 0 1 .3 2.4l-.4 .1a2.05 2.05 0 0 1-.3-2.4zM119.5 275.2h1.2l-.8 2.5M120.6 279.8v-.3l-.5-.1a1.55 1.55 0 0 0 .1 2.5 .74 .74 0 0 0 .5-.9 .74 .74 0 0 0-.8-.5l-.3 .6M124.8 273.2a.83 .83 0 0 0-1-.5 .83 .83 0 0 0-.7 .9v.6a.83 .83 0 0 0 .7 1 .83 .83 0 0 0 1-.6M125.6 273l.3-.2a.89 .89 0 0 1 1.3 .8v.6a.88 .88 0 0 1-.9 1 .88 .88 0 0 1-.9-1z"/>
<path d="M129.5 272.7v2.5l-1.6-2.5v2.5M130 272.7l.9 2.5 .8-2.5M133.7 272.7h-1.4v2.5M134.4 273.8l1.4-.2v-.7l-1.4-.2v2.5M137.1 272.7v2.5M138.4 272.7v2.5M139.2 272.7a1.3 1.3 0 0 1 1.6 1.2 1.3 1.3 0 0 1-1.6 1.3zM141.6 273a.85 .85 0 0 1 1.1-.3 .85 .85 0 0 1 .5 .9v.6a.88 .88 0 0 1-.9 1 .88 .88 0 0 1-.9-1zM143.9 273.8l1.3-.1 .3-.3-.2-.5-1.4-.2v2.5M150 273.2a.85 .85 0 0 0-1-.5 .85 .85 0 0 0-.6 .9v.6a.85 .85 0 0 0 .6 1 .85 .85 0 0 0 1-.6M153.4 273.2a.85 .85 0 0 0-1-.5 .85 .85 0 0 0-.6 .9v.6a.85 .85 0 0 0 .6 1 .85 .85 0 0 0 1-.6M157.2 272.7h1.5"/>
<path d="M158 272.7v2.5M159.3 272.7v2.5M161 272.7v1.9l-.2 .5h-.7l-.2-.8M163.3 272.7h-1.4v2.5M164 273.8l1.4-.2v-.7l-1.4-.2v2.5M164.7 273.8l.8 1.4M165.9 275.2l.9-2.5 .9 2.5M166.2 274.3h1.1M172 273.2a.85 .85 0 0 0-1-.5 .85 .85 0 0 0-.6 .9v.6a.85 .85 0 0 0 .6 1 .85 .85 0 0 0 1-.6M172.9 273l.4-.3a1.28 1.28 0 0 1 1.1 1.2 1.28 1.28 0 0 1-1.1 1.3l-.6-1zM175.2 273.8l1.4-.2v-.7l-1.4-.2v2.5M175.9 273.8l.8 1.4"/>
<path d="M177.2 272.7h1.5M177.9 272.7v2.5M179.2 273.8h.9M180.6 272.7h-1.4v2.5h1.4M183.6 273.8h.8M185 272.7h-1.4v2.5h1.4M187.2 272.7v2.5l-1.6-2.5v2.5M190.3 273.8h.9M191.7 272.7h-1.4v2.5M192.3 273.8l1.4-.2v-.7l-1.4-.2v2.5M193 273.8l.8 1.4M194.6 272.7v2.5"/>
<path d="M195.5 273a.84 .84 0 0 1 1.1-.3 .84 .84 0 0 1 .5 .9v.6a.88 .88 0 0 1-.9 1 .88 .88 0 0 1-.9-1zM205.6 276.7l-.1 2.3-.4 .2-.5-.1-.2-.7M206.7 279v.2zM207.8 276.7v2.5h1.4M209.8 279.1h.3zM212.7 277.3a.94 .94 0 0 0-1-.6 .94 .94 0 0 0-.8 .9v.6a.93 .93 0 0 0 .8 1 .93 .93 0 0 0 1-.6M213.6 279.1h.2zM216.5 277.3a.94 .94 0 0 0-1.1-.6 .94 .94 0 0 0-.7 .9v.6a.93 .93 0 0 0 .7 1 .93 .93 0 0 0 1.1-.6M217.3 279.1h.3zM28.9 281.9l1-2.5 1 2.5M29.3 281.1h1.2M31.5 280.6a.81 .81 0 0 1 1.1-.1 .81 .81 0 0 1 0 1.2 .81 .81 0 0 1-1.1-.1"/>
<path d="M31.5 280.2v2.6M33.7 280.2v1.7M37.6 280.6a.81 .81 0 0 1 1.2-.1 .81 .81 0 0 1 0 1.2 .81 .81 0 0 1-1.2-.1M41.2 280.6a.81 .81 0 0 0-1.2-.1 .81 .81 0 0 0 0 1.2 .81 .81 0 0 0 1.2-.1M41.2 280.2v1.7M43.6 280.6a.82 .82 0 0 0-1.3-.1 .82 .82 0 0 0 0 1.2 .82 .82 0 0 0 1.3-.1M44.4 280.4v1.5M47.7 280.7l.6-.5 .6 .2 .1 1.5M47.7 280.2v1.7M53.8 280.6a.82 .82 0 0 0-1.2-.1 .82 .82 0 0 0 0 1.2 .82 .82 0 0 0 1.2-.1M58.4 280.6a.81 .81 0 0 0-1.2-.1 .81 .81 0 0 0 0 1.2 .81 .81 0 0 0 1.2-.1M59.3 280.2l.1 1.6a.92 .92 0 0 0 1.2-.3"/>
<path d="M60.6 280.2v1.7M61.6 280.7l.6-.5 .6 .2 .1 1.5M61.6 280.2v1.7M62.9 280.7l.6-.5 .6 .2 .1 1.5M65.1 281h1.4a.79 .79 0 0 0-1.1-.7 .79 .79 0 0 0-.2 1.3l.5 .3 .8-.3M67.4 280.7l.6-.5 .6 .2 .1 1.5M67.4 280.2v1.7M69.4 280.2h.9M72.5 280.6a.81 .81 0 0 0-1.2-.1 .81 .81 0 0 0 0 1.2 .81 .81 0 0 0 1.2-.1M72.5 280.2v1.7M74.8 280.6a.81 .81 0 0 0-1.2-.1 .81 .81 0 0 0 0 1.2 .81 .81 0 0 0 1.2-.1M75.6 280.4v1.5"/>
<path d="M78.9 280.7l.6-.5 .6 .2 .1 1.5M78.9 280.2v1.7M308.7 283.6a.8 .8 0 0 1 1.2 .3l.1 .6a1.08 1.08 0 0 1-1 1.5 1.69 1.69 0 0 1-.3-2.4zM312.1 283.4h-1.2l-.1 1.1a.86 .86 0 0 1 1.3 0 .86 .86 0 0 1-.2 1.3 .86 .86 0 0 1-1.2-.3M315 282.9l-2.1 3.9M315.9 283.9l.6-.5v2.6M318.3 283.6a.77 .77 0 0 1 1.1 .3 1.32 1.32 0 0 1-.8 2.1 1.61 1.61 0 0 1-.3-2.4zM322.2 282.9l-2.1 3.9M323.1 283.6a.8 .8 0 0 1 1.2 .3l.1 .6a1.08 1.08 0 0 1-.9 1.5 1.69 1.69 0 0 1-.4-2.4zM326.6 283.8a.73 .73 0 0 0-.7-.4 .73 .73 0 0 0-.6 .5 1.59 1.59 0 0 0 .6 2.1 .78 .78 0 0 0 .9-.7 .78 .78 0 0 0-.7-.9 .78 .78 0 0 0-.9 .7M350.5 280.8l-3.4 6.8M376 282.5l1-.9v4.5"/>
<path d="M378.9 286.1l1.5-4.5 1.6 4.5M379.5 284.6h1.9M383.1 285.7l.2 .2-.2 .2-.2-.2zM385.2 282.5l1-.9v4.5M388.7 282.7l.4-.9 1.1-.2a1.12 1.12 0 0 1 .6 1.7l-2.3 2.8h2.7"/>
<circle cx="36" cy="281.1" r=".85"/>
<circle cx="46" cy="281.1" r=".84"/>
<circle cx="55.5" cy="281.1" r=".85"/>
<circle cx="77.2" cy="281.1" r=".84"/>
</g>
<!-- layer: NODE -->
<path d="M343.9 100.1h.1M343.9 135h.1" fill="none" stroke="#000" stroke-width=".3"/>
<!-- layer: 9 -->
<path d="M339 99.3l.7 1.9 .7-1.9M339 136l.7-1.8 .7 1.8M339.3 135.4h.8" fill="none" stroke="#000" stroke-width=".3"/>
<!-- layer: DIBUJO -->
<path d="M0 .1v296.9h419.9v-296.9h-419.9h419.9M419.9 .1h.1M0 297h419.9" fill="none" stroke="#000" stroke-width=".3"/>
<text font-size="11" x="330.6" y="282.2">PP06/0066</text>
<g font-size="6.6">
<text x="45.9" y="45.5">U1</text>
<text x="252.2" y="286.1">RUSSULA S.A.</text>
</g>
<g font-size="6.2">
<text x="31.4" y="24.3">+TA121</text>
<text x="122.1" y="272.3">+TA121</text>
<text x="239.9" y="271.3">ESQUEMA ELECTRICO</text>
<text x="122.1" y="280.8">SALIDAS ANALOGICAS</text>
<text x="398.6" y="280.8">2872</text>
<text x="92.8" y="283.3">PAZOS</text>
</g>
<g font-size="5.7">
<text x="223.7" y="66">2868</text>
<text x="242.7" y="90">B2</text>
<text x="229" y="99.1" transform="rotate(-90 229 99.1)">+24V</text>
<text x="239.2" y="99.1" transform="rotate(-90 239.2 99.1)">-15V</text>
<text x="238.8" y="124.2">AO2</text>
<text x="233.2" y="128.1">0V</text>
<text x="233.2" y="146">0V</text>
<text x="233.2" y="177.8">0V</text>
<text x="203.2" y="273">J.M. CEDEIRA</text>
<text x="239.5" y="275.5">TREN DE ROLLOS Y BARRAS</text>
<text x="27.5" y="279">As-built</text>
<text x="93.1" y="279">C.C.R.</text>
<text x="239.5" y="280.1">ACINDAR</text>
<text x="203.2" y="287.5">J.PAZOS</text>
<text x="296.3" y="287.2">ELEC</text>
<text x="398.6" y="287.9">2876</text>
</g>
<g font-size="5.3">
<text x="242.4" y="82.5">A5</text>
<text x="209.5" y="90">X1:</text>
<text x="216.6" y="90">B1</text>
<text x="221.2" y="90">A2</text>
<text x="226.8" y="90">B4</text>
<text x="231.4" y="90">B3</text>
<text x="236" y="90">A4</text>
<text x="233.9" y="99.1" transform="rotate(-90 233.9 99.1)">+15V</text>
<text x="244.1" y="98.4" transform="rotate(-90 244.1 98.4)">0V</text>
<text x="337.3" y="96.3">P1</text>
<text x="177.4" y="112.9">A6</text>
<text x="202.8" y="112.9">A8</text>
<text x="211" y="110.8">0V</text>
<text x="233.5" y="111.1">0V</text>
<text x="211.3" y="128.4">0V</text>
<text x="233.2" y="158.7">0V</text>
<text x="164" y="164.7">-10VREF</text>
<text x="177.1" y="166.9">A7</text>
<text x="202.8" y="166.9">A7</text>
<text x="243.4" y="173.6">10</text>
<text x="247.6" y="179.9" transform="rotate(-90 247.6 179.9)">11</text>
<text x="21.5" y="287.2">No</text>
</g>
<g font-size="4.9">
<text x="55" y="63.5">SDCS-CON-2</text>
<text x="204.3" y="72">A10</text>
<text x="158" y="100.9">AO 1</text>
<text x="177.4" y="100.2">X2</text>
<text x="203.2" y="100.2">X2</text>
<text x="177.4" y="104.4">B6</text>
<text x="203.2" y="104.4">B6</text>
<text x="158" y="109.4">OV</text>
<text x="86.4" y="116.1">ao 2</text>
<text x="158" y="117.8">AO 2</text>
<text x="177.4" y="121">B7</text>
<text x="203.2" y="121">B7</text>
<text x="177.1" y="129.8">A8</text>
<text x="202.8" y="129.8">A8</text>
<text x="336.9" y="130.9">P2</text>
<text x="177.4" y="149.9">X2</text>
<text x="203.2" y="149.9">X2</text>
<text x="177.4" y="154.2">B8</text>
<text x="203.2" y="154.2">B8</text>
<text x="394.1" y="283.6">Cont</text>
</g>
<g font-size="4.4">
<text x="53.3" y="51.9">A11</text>
<text x="86.4" y="91.7">MPOK</text>
<text x="292.8" y="100.2">TENSION INDUCIDO</text>
<text x="332" y="104.1">+</text>
<text x="158" y="125.9">OV</text>
<text x="332" y="139">+</text>
</g>
<g font-size="2.6">
<text x="343.6" y="103.4">-</text>
<text x="343.6" y="138.3">-</text>
<text x="122.1" y="283.6">-</text>
</g>
</svg>
